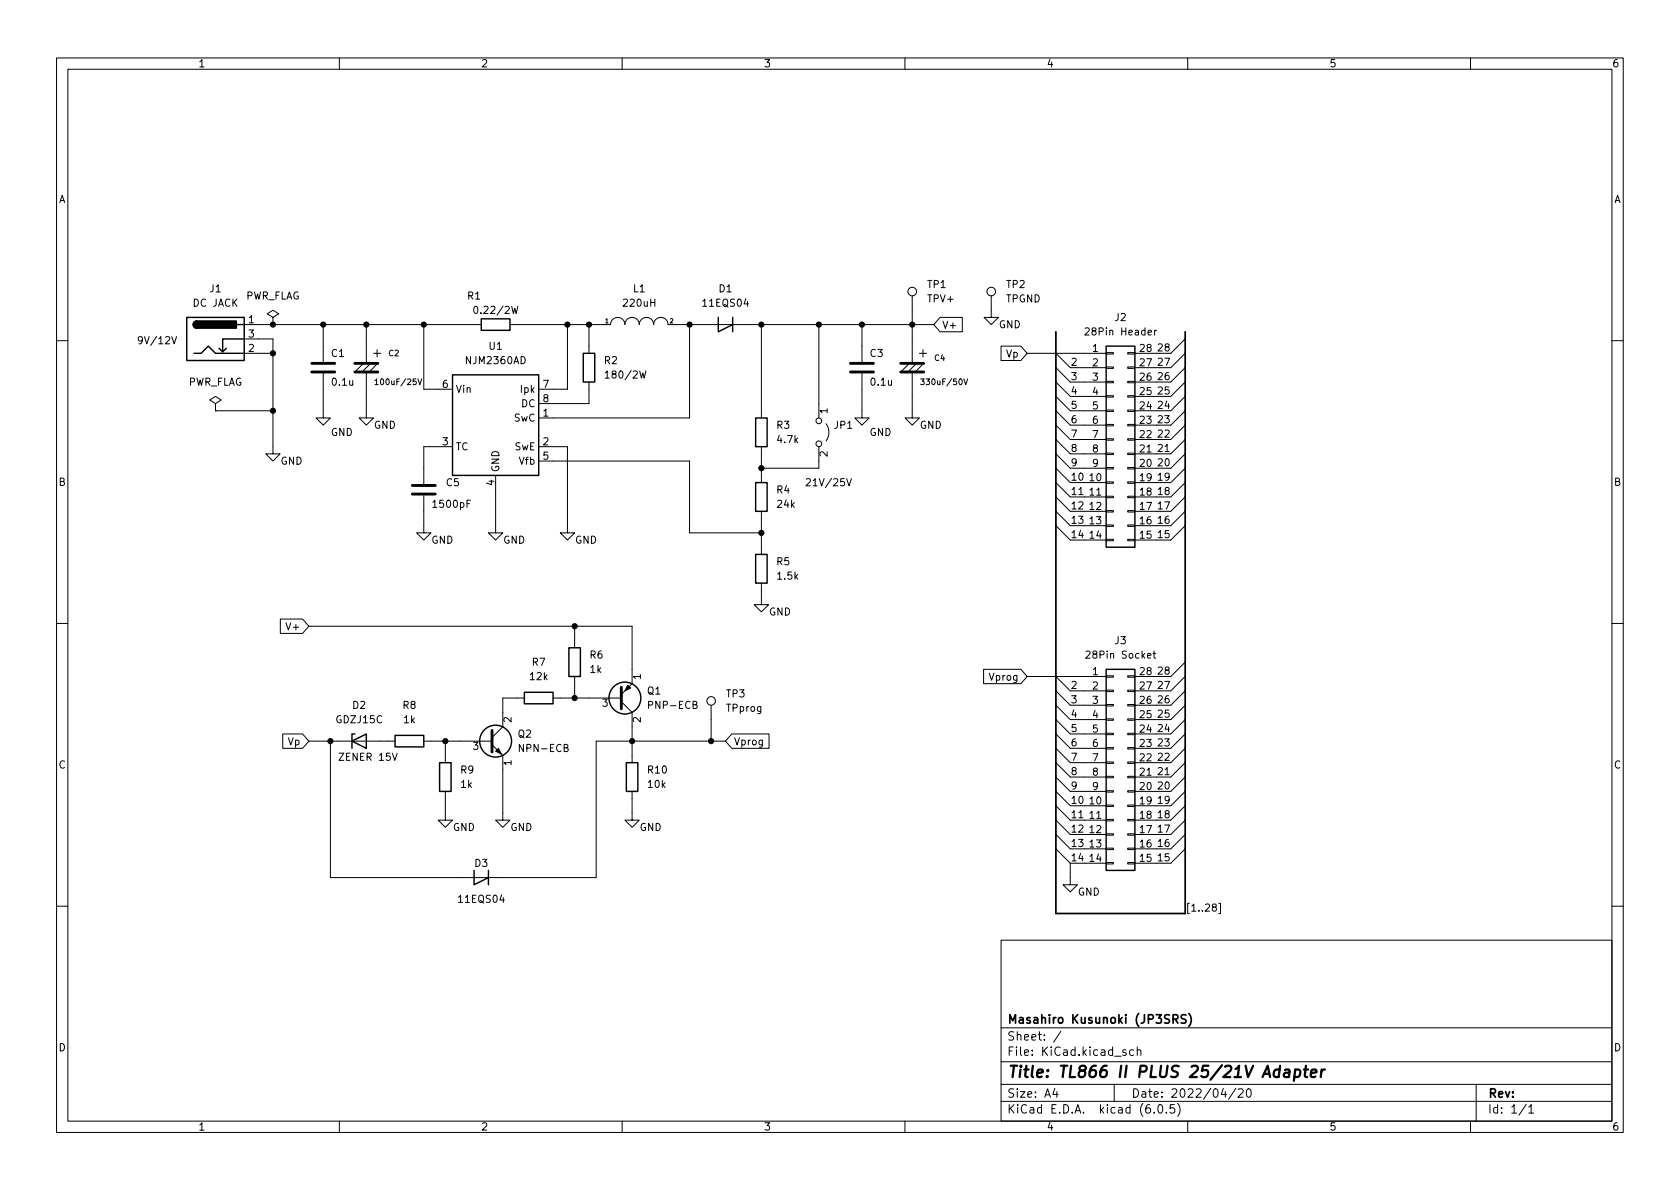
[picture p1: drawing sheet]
<svg xmlns="http://www.w3.org/2000/svg" width="297mm" height="210mm" viewBox="0 0 297 210" stroke-linecap="round" stroke-linejoin="round" font-family="sans-serif">
<g fill="none" stroke="#000" stroke-width=".18">
<path d="M10 10.2h277v190.1h-277zM12 12.2h273v186.1h-273zM60 10.2v2M110 10.2v2M160 10.2v2M210 10.2v2M260 10.2v2M30.4 59.5l.4 1.3 .4-1.3M43.2 59.9h5.1v20.4h1.2l-1.2 1.2-1.3-1.2h1.3M43.2 57.4h41.9M48.3 56.1l1-.6-1-.6-1.1 .6 1.1 .6v1.3M48.3 57.4h.1"/>
<path d="M57.1 57.4v6.6M64.8 57.4v6.9M74.9 57.4v11.4h5.1M83.9 54.3l.2-.1a.68 .68 0 0 1 .4 .6 .68 .68 0 0 1-.4 .6l-.2-.1-.1-.4zM90.2 57.4h17.7M90.5 54.2l.3 1.2 .2-.9 .3 .9 .3-1.2M100.3 57.4v11.4h-5.1M104.1 57.4v5.1M107.9 57.4a1.27 1.27 0 0 1 1.3-1.3 1.27 1.27 0 0 1 1.3 1.3 1.27 1.27 0 0 1 1.3-1.3 1.27 1.27 0 0 1 1.2 1.3 1.27 1.27 0 0 1 1.3-1.3 1.27 1.27 0 0 1 1.3 1.3 1.27 1.27 0 0 1 1.2-1.3 1.27 1.27 0 0 1 1.3 1.3M118.1 57.4h47M121.9 57.4v16.5h-26.7M134.6 57.4v16.5"/>
<path d="M144.8 57.4v16.5M152.4 57.4v6.6M161.3 52.3v12M166.2 56.1h3.9v2.6h-3.9l-1.1-1.3zM175.3 52.3v3.8h1.2l-1.2 1.3-1.3-1.3h1.3M191.9 58.1l.4-.1 .3 .3-.8 .9h.8M204.1 58.4v.8M204.5 58.4l-.4 .2M209.5 59.9l-2.5 2.6h-6.3M10 60.2h2M38.1 71.4l1-.7-1-.6-1 .6 1 .7v1.2M38.1 72.6h.1"/>
<path d="M38.1 72.6h10.2M43.2 62.5h5.1M57.1 66v7.9h1.3l-1.3 1.3-1.2-1.3h1.2M64.1 64.4l-1.2 1.3M64.8 65.8v8.1h1.2l-1.2 1.3-1.3-1.3h1.3M65.4 64.4l-1.3 1.3M66 62.5h1.3M66.3 67.3l.3-.3v1M66.3 68h.6M66.7 64.4l-1.3 1.3M66.7 61.8v1.3M73.9 67l.3 1 .4-1"/>
<path d="M80 79h-5.1v6.6M95.2 79h5.1v15.2h1.3l-1.3 1.3-1.2-1.3h1.2M104.1 67.6v3.8h-8.9M107 66l.4-.4v1.3M107 66.9h.7M134.6 79v6.3M144.8 79v3.8h-10.2M146 74.9a2.54 2.54 0 0 1 0 3.1M152.4 66v7.9h1.3l-1.3 1.3-1.3-1.3h1.3M160.7 64.4l-1.3 1.3M161.3 65.8v8.1h1.3l-1.3 1.3-1.3-1.3h1.3M161.9 64.4l-1.2 1.3"/>
<path d="M162.6 62.5h1.2M162.8 67h.6l-.3 .4 .2 .1v.4l-.1 .1-.4-.1M163.2 64.4l-1.3 1.3M163.2 61.8v1.3M170.4 67l.4 1 .3-1M177 61.2h3.5l1.1 1.3-1.1 1.2h-3.5zM181.6 62.5h14M186.7 62.5l2.5 2.5h6.4M186.7 77.7l2.5 2.6h6.4M186.7 75.2l2.5 2.5h6.4M186.7 72.6l2.5 2.6h6.4M186.7 70.1l2.5 2.5h6.4"/>
<path d="M186.7 67.6l2.5 2.5h6.4M186.7 65l2.5 2.6h6.4M195.6 77.6h1.2v.2h-1.2zM195.6 75.1h1.2v.2h-1.2zM195.6 72.5h1.2v.3h-1.2zM195.6 70h1.2v.2h-1.2zM195.6 67.4h1.2v.3h-1.2zM195.6 64.9h1.2v.2h-1.2zM195.6 62.4h1.2v.2h-1.2zM199.4 77.6h1.3v.2h-1.3zM199.4 75.1h1.3v.2h-1.3zM199.4 72.5h1.3v.3h-1.3z"/>
<path d="M199.4 70h1.3v.2h-1.3zM199.4 67.4h1.3v.3h-1.3zM199.4 64.9h1.3v.2h-1.3zM199.4 62.4h1.3v.2h-1.3zM206 79.8h.7M209.5 62.5l-2.5 2.5h-6.3M209.5 77.7l-2.5 2.6h-6.3M209.5 75.2l-2.5 2.5h-6.3M209.5 72.6l-2.5 2.6h-6.3M209.5 70.1l-2.5 2.5h-6.3M209.5 67.6l-2.5 2.5h-6.3M209.5 65l-2.5 2.6h-6.3"/>
<path d="M285 60.2h2M74.9 87.6v6.6h1.3l-1.3 1.3-1.2-1.3h1.2M87.6 84.1v10.1h1.3l-1.3 1.3-1.2-1.3h1.2M95.2 81.5h26.7v12.7h12.7M134.6 90.4v7.6M142.6 84.8l.4-.2 .3 .4-.8 .9h.8M149.7 84.6l.4 1.3 .4-1.3M186.7 82.8l2.5 2.5h6.4M186.7 85.3l2.5 2.6h6.4M186.7 87.9l2.5 2.5h6.4M186.7 90.4l2.5 2.6h6.4M186.7 93l2.5 2.5h6.4"/>
<path d="M186.7 80.3l2.5 2.5h6.4M190.8 87.5h.7M195.6 95.4h1.2v.2h-1.2zM195.6 92.8h1.2v.3h-1.2zM195.6 90.3h1.2v.2h-1.2zM195.6 87.8h1.2v.2h-1.2zM195.6 85.2h1.2v.3h-1.2zM195.6 82.7h1.2v.2h-1.2zM195.6 80.1h1.2v.3h-1.2zM199.4 95.4h1.3v.2h-1.3zM199.4 92.8h1.3v.3h-1.3zM199.4 90.3h1.3v.2h-1.3z"/>
<path d="M199.4 87.8h1.3v.2h-1.3zM199.4 85.2h1.3v.3h-1.3zM199.4 82.7h1.3v.2h-1.3zM199.4 80.1h1.3v.3h-1.3zM209.5 82.8l-2.5 2.5h-6.3M209.5 85.3l-2.5 2.6h-6.3M209.5 87.9l-2.5 2.5h-6.3M209.5 90.4l-2.5 2.6h-6.3M209.5 93l-2.5 2.5h-6.3M209.5 80.3l-2.5 2.5h-6.3M10 110.2h2M49.6 109.5h3.9l1.1 1.2-1.1 1.3h-3.9z"/>
<path d="M54.6 110.7h57.2v10.2l-1.9 1.9M101.6 110.7v3.8M101.6 119.6v3.8M134.6 103.1v3.8h1.3l-1.3 1.3-1.3-1.3h1.3M173.9 118.4h6.6l1.1 1.2-1.1 1.3h-6.6zM181.6 119.6h14M186.7 119.6l2.5 2.6h6.4M192 115.2l.5-.1 .2 .4-.7 .9h.7M195.6 119.5h1.2v.3h-1.2zM199.4 119.5h1.3v.3h-1.3zM203.9 115.5h.4M204 115.1v1.1l.3 .2"/>
<path d="M209.5 117.1l-2.5 2.5h-6.3M209.5 119.6l-2.5 2.6h-6.3M285 110.2h2M50 129.8h3.5l1.1 1.3-1.1 1.2h-3.5zM54.6 131.1h15.2M58.4 131.1v24.1h47v-24.1h22.9M69.4 133.2l.4 1.3 .4-1.3M74.9 131.1h12.1M78.7 139.9v5.1h1.3l-1.3 1.3-1.2-1.3h1.2M78.7 131.1v3.8M87 131.7l1.9 1.9v11.4h1.3l-1.3 1.3-1.3-1.3h1.3M92.7 123.4h-3.8v5.1l-1.9 1.9"/>
<path d="M97.8 123.4h12.1M109.9 124.1l1.9 1.9v8.9M111.8 139.9v5.1h1.2l-1.2 1.3-1.3-1.3h1.3M125.7 124.7v6.4M129.4 129.8h6.6v2.5h-6.6l-1.1-1.2zM186.7 139.9l2.5 2.6h6.4M186.7 137.4l2.5 2.5h6.4M186.7 134.9l2.5 2.5h6.4M186.7 132.3l2.5 2.6h6.4M186.7 129.8l2.5 2.5h6.4M186.7 127.2l2.5 2.6h6.4M186.7 124.7l2.5 2.5h6.4"/>
<path d="M186.7 122.2l2.5 2.5h6.4M195.6 139.8h1.2v.3h-1.2zM195.6 137.3h1.2v.2h-1.2zM195.6 134.7h1.2v.3h-1.2zM195.6 132.2h1.2v.3h-1.2zM195.6 129.7h1.2v.2h-1.2zM195.6 127.1h1.2v.3h-1.2zM195.6 124.6h1.2v.2h-1.2zM195.6 122h1.2v.3h-1.2zM199.4 139.8h1.3v.3h-1.3zM199.4 137.3h1.3v.2h-1.3zM199.4 134.7h1.3v.3h-1.3z"/>
<path d="M199.4 132.2h1.3v.3h-1.3zM199.4 129.7h1.3v.2h-1.3zM199.4 127.1h1.3v.3h-1.3zM199.4 124.6h1.3v.2h-1.3zM199.4 122h1.3v.3h-1.3zM206 137h.7M209.5 139.9l-2.5 2.6h-6.3M209.5 137.4l-2.5 2.5h-6.3M209.5 134.9l-2.5 2.5h-6.3M209.5 132.3l-2.5 2.6h-6.3M209.5 129.8l-2.5 2.5h-6.3M209.5 127.2l-2.5 2.6h-6.3"/>
<path d="M209.5 124.7l-2.5 2.5h-6.3M209.5 122.2l-2.5 2.5h-6.3M186.7 142.5l2.5 2.5h6.4M186.7 145l2.5 2.6h6.4M186.7 147.6l2.5 2.5h6.4M186.7 150.1l2.5 2.5M189.2 152.6v3.9h1.3l-1.3 1.2-1.2-1.2h1.2M189.2 152.6h6.4M190.8 144.6h.7M195.6 152.5h1.2v.3h-1.2zM195.6 150h1.2v.2h-1.2zM195.6 147.4h1.2v.3h-1.2z"/>
<path d="M195.6 144.9h1.2v.3h-1.2zM195.6 142.4h1.2v.2h-1.2zM199.4 152.5h1.3v.3h-1.3zM199.4 150h1.3v.2h-1.3zM199.4 147.4h1.3v.3h-1.3zM199.4 144.9h1.3v.3h-1.3zM199.4 142.4h1.3v.2h-1.3zM209.5 142.5l-2.5 2.5h-6.3M209.5 145l-2.5 2.6h-6.3M209.5 147.6l-2.5 2.5h-6.3M209.5 150.1l-2.5 2.5h-6.3M215.5 159.7h.3v1.9h-.3"/>
<path d="M10 160.2h2M177 166.3h108v32h-108zM214.6 160.4l-.3-.2 .1-.2 .2-.1h.3l.2 .2-.1 .2-.5 .2-.2 .1 .1 .4 .2 .1h.2l.3-.2-.1-.4-.2-.1M285 160.2h2M60 198.3v2M110 198.3v2M160 198.3v2M177 194.8h108M177 191.8h108M177 187.8h108M177 181.8h108M186.5 192.5l-.4 1h1"/>
<path d="M186.9 193v1M187.6 182.4l-1.3 1.9M197 191.8v3M199.1 185.7l-.4-.1-.2 .2 .1 .3 .5 .1v.4h-.6M200.4 185.7l-.4-.1-.3 .3v.4l.2 .3h.5M201.1 185.8l.2-.2 .3 .1 .1 .9M201.1 185.1v1.5M204.1 196.7v.1M204.9 195.4l.2-.1a.81 .81 0 0 1 .6 .7 .81 .81 0 0 1-.3 .8h-.2a.81 .81 0 0 1-.6-.6 .81 .81 0 0 1 .3-.8zM206.2 196.7v.1M207.6 195.3h-.7v.7l.2-.1 .5 .1 .1 .2-.1 .5-.2 .1-.5-.1M208.2 195.1a1.72 1.72 0 0 1 0 2.3"/>
<path d="M210 198.3v2M216.3 192.5l-.4 1h1M218.5 192.5l-1.3 1.9M218.9 192.7l.6-.2 .2 .2 .1 .3-.9 1h.9M220.5 192.7l.2-.2a.81 .81 0 0 1 .6 .7 .81 .81 0 0 1-.3 .8h-.1a.81 .81 0 0 1-.4-1.3zM260 198.3v2M261 191.8v6.5M269.9 195.3l-1.3 1.9M270.3 195.8l.4-.5v1.5M270.3 196.8h.9"/>
<circle cx="161.3" cy="51.6" r=".76"/>
<circle cx="175.3" cy="51.6" r=".76"/>
<circle cx="144.8" cy="78.5" r=".51"/>
<circle cx="144.8" cy="74.4" r=".51"/>
<circle cx="125.7" cy="123.9" r=".76"/>
</g>
<path d="M226.2 189.2a.66 .66 0 0 0-.9 .3l-.1 .6 .1 .3 .2 .1 .6-.1M226.3 188.5l-.2 2M227.2 189.2l.2-.1 .6 .1-.1 1.3M228 189.6l-.7 .1a.4 .4 0 0 0-.3 .3 .4 .4 0 0 0 .2 .5l.7-.1M229 189.2l.2-.1 .6 .1 .1 .3-.1 .6a.66 .66 0 0 1-.9 .3M229 189.1l-.2 2M230.5 189.1h.8M230.9 188.5l-.2 1.7 .1 .2 .3 .1M231.8 189.8l1-.2-.1-.4-.2-.1-.5 .1-.3 1 .3 .3 .6-.1M233.7 189.1l-.2 1.4M234.3 189.1l-.4 .1-.3 .3" fill="none" stroke="#000" stroke-width=".4"/>
<path d="M186.7 58.7v102.8h22.8v-102.8M209.7 179.5l-.6-.1-.2 .2v.4l.7 .3 .1 .3-.3 .3h-.6M210.2 179.2a1.72 1.72 0 0 1 0 2.3M207.4 180.2l.7-.1 .2-.2-.1-.3-.2-.2h-.6v1.5M207.8 180.2l.5 .7" fill="none" stroke="#000" stroke-width=".3"/>
<g fill="none" stroke="#000" stroke-width=".25">
<path d="M33 56.1h10.2v7.6h-10.2zM34.8 56.8a.64 .64 0 0 0-.6 .6 .64 .64 0 0 0 .6 .6M41.9 57.4h1.3M43.2 59.9h-3.8v2.3l-.7-.6M85.1 56.4h5.1v2h-5.1zM127 56.1v2.6l2.5-1.3M129.5 56.1v2.6M34.3 62.5h1.3l1.2-1.3 1.3 1.3h5.1M40 61.6l-.6 .6M80 66.3h15.2v17.8h-15.2zM103.1 62.5h2.1v5.1h-2.1zM133.6 73.9h2v5.1h-2z"/>
<path d="M195.6 61.2h5.1v35.6h-5.1zM133.6 98h2v5.1h-2zM133.6 85.3h2v5.1h-2zM100.6 114.5h2v5.1h-2zM195.6 118.4h5.1v35.5h-5.1zM62.2 131.1l2.6-1.3v2.5zM62.7 129.8h-.5v2.5M69.8 130h5.1v2.1h-5.1zM77.7 134.9h2.1v5h-2.1zM92.7 122.4h5.1v2.1h-5.1zM110.7 134.9h2.1v5h-2.1zM83.8 153.9v2.6l2.6-1.3"/>
<path d="M86.4 153.9v2.6"/>
<circle cx="87.6" cy="131.1" r="2.82"/>
<circle cx="110.5" cy="123.4" r="2.82"/>
</g>
<path d="M55.1 65.8h4.1M55.1 64.3h4.1M62.7 65.8h4.1M62.7 64.3h4.1M150.4 65.8h4M150.4 64.3h4M159.3 65.8h4M159.3 64.3h4M72.9 87.4h4.1M72.9 85.8h4.1M87 129.2v3.8M109.9 121.5v3.8" fill="none" stroke="#000" stroke-width=".51"/>
<g fill="#000" stroke="#000" stroke-width=".18">
<path d="M87.6 132.8l.5-.5 .5 1zM111 121.2l.5 .5-1 .5z"/>
<circle cx="48.3" cy="57.4" r=".46"/>
<circle cx="57.1" cy="57.4" r=".46"/>
<circle cx="64.8" cy="57.4" r=".46"/>
<circle cx="74.9" cy="57.4" r=".46"/>
<circle cx="100.3" cy="57.4" r=".46"/>
<circle cx="104.1" cy="57.4" r=".46"/>
<circle cx="121.9" cy="57.4" r=".46"/>
<circle cx="134.6" cy="57.4" r=".46"/>
<circle cx="144.8" cy="57.4" r=".46"/>
<circle cx="152.4" cy="57.4" r=".46"/>
<circle cx="161.3" cy="57.4" r=".46"/>
<circle cx="48.3" cy="62.5" r=".46"/>
<circle cx="48.3" cy="72.6" r=".46"/>
<circle cx="134.6" cy="94.2" r=".46"/>
<circle cx="134.6" cy="82.8" r=".46"/>
<circle cx="101.6" cy="110.7" r=".46"/>
<circle cx="58.4" cy="131.1" r=".46"/>
<circle cx="78.7" cy="131.1" r=".46"/>
<circle cx="101.6" cy="123.4" r=".46"/>
<circle cx="111.8" cy="131.1" r=".46"/>
<circle cx="125.7" cy="131.1" r=".46"/>
</g>
<path d="M34.3 57l.5-.2v1.2a.64 .64 0 0 1-.6-.4 .64 .64 0 0 1 .1-.6zM34.8 56.8h7v1.2h-7z" fill="#000" stroke="#000" stroke-width=".25"/>
<text font-size="2.8" x="178" y="190.6">Title: TL866 II PLUS 25/21V Adapter</text>
<g font-size="2.1">
<text x="178" y="184">Sheet: /</text>
<text x="178" y="181">Masahiro Kusunoki (JP3SRS)</text>
<text x="178" y="186.7">File: KiCad.kicad_sch</text>
<text x="178" y="196.9">KiCad E.D.A. kicad (6.0.5)</text>
<text x="178" y="194.1">Size: A4</text>
<text x="200" y="194.1">Date: 2022/04/20</text>
<text x="263" y="194.1">Rev:</text>
<text x="263" y="196.9">Id: 1/1</text>
</g>
<g font-size="1.8">
<text x="35" y="11.9">1</text>
<text x="85" y="11.9">2</text>
<text x="135" y="11.9">3</text>
<text x="185" y="11.9">4</text>
<text x="235" y="11.9">5</text>
<text x="285" y="11.9">6</text>
<text x="10.3" y="35.9">A</text>
<text x="285.3" y="35.9">A</text>
<text x="37.1" y="51.7">J1</text>
<text x="43.3" y="53">PWR_FLAG</text>
<text x="82.7" y="53">R1</text>
<text x="112" y="51.7">L1</text>
<text x="127.1" y="51.7">D1</text>
<text x="164" y="50.9">TP1</text>
<text x="164.1" y="53.5">TPV+</text>
<text x="177.8" y="53.5">TPGND</text>
<text x="178" y="50.9">TP2</text>
<text x="34.2" y="54.2">DC JACK</text>
<text x="44" y="57.1">1</text>
<text x="44" y="59.7">3</text>
<text x="84.3" y="55.5">0.22/2W</text>
<text x="110.4" y="54.2">220uH</text>
<text x="124.4" y="54.2">11EQS04</text>
<text x="166.5" y="58.1">V+</text>
<text x="176.6" y="58">GND</text>
<text x="192.5" y="59.3">28Pin Header</text>
<text x="197.1" y="56.8">J2</text>
<text x="24.1" y="60.9">9V/12V</text>
<text x="44" y="62.2">2</text>
<text x="58.6" y="63.1">C1</text>
<text x="82.5" y="64.4">NJM2360AD</text>
<text x="86.5" y="61.8">U1</text>
<text x="106.9" y="64.4">R2</text>
<text x="153.9" y="63.1">C3</text>
<text x="177.9" y="63.2">Vp</text>
<text x="189.2" y="64.7">2</text>
<text x="193.2" y="62.2">1</text>
<text x="193.2" y="64.8">2</text>
<text x="201.6" y="64.8">27</text>
<text x="201.6" y="62.2">28</text>
<text x="204.5" y="62.1">28</text>
<text x="204.5" y="64.7">27</text>
<text x="33.1" y="68.2">PWR_FLAG</text>
<text x="58.8" y="68.2">0.1u</text>
<text x="78.2" y="68.6">6</text>
<text x="80.5" y="69.5">Vin</text>
<text x="92.2" y="69.5">Ipk</text>
<text x="96" y="68.6">7</text>
<text x="96" y="71.1">8</text>
<text x="107.5" y="66.9">180/2W</text>
<text x="154.1" y="68.2">0.1u</text>
<text x="189.2" y="69.7">4</text>
<text x="189.2" y="67.2">3</text>
<text x="193.2" y="67.3">3</text>
<text x="193.2" y="69.8">4</text>
<text x="201.6" y="69.8">25</text>
<text x="201.6" y="67.3">26</text>
<text x="204.5" y="69.7">25</text>
<text x="204.5" y="67.2">26</text>
<text x="58.5" y="77.1">GND</text>
<text x="66.1" y="75.8">GND</text>
<text x="90.9" y="74.5">SwC</text>
<text x="92.2" y="72">DC</text>
<text x="96" y="73.7">1</text>
<text x="137.3" y="75.8">R3</text>
<text x="146.3" y="73.1" transform="rotate(-90 146.3 73.1)">1</text>
<text x="147.5" y="75.8">JP1</text>
<text x="153.7" y="77.1">GND</text>
<text x="162.6" y="75.8">GND</text>
<text x="189.2" y="77.4">7</text>
<text x="189.2" y="72.3">5</text>
<text x="189.2" y="74.8">6</text>
<text x="193.2" y="72.4">5</text>
<text x="193.2" y="74.9">6</text>
<text x="193.2" y="77.5">7</text>
<text x="201.6" y="77.5">22</text>
<text x="201.6" y="74.9">23</text>
<text x="201.6" y="72.4">24</text>
<text x="204.5" y="72.3">24</text>
<text x="204.5" y="74.8">23</text>
<text x="204.5" y="77.4">22</text>
<text x="49.6" y="82.2">GND</text>
<text x="78.2" y="78.7">3</text>
<text x="80.5" y="79.6">TC</text>
<text x="88.3" y="83.6" transform="rotate(-90 88.3 83.6)">GND</text>
<text x="91" y="79.6">SwE</text>
<text x="91.9" y="82.2">Vfb</text>
<text x="96" y="78.7">2</text>
<text x="96" y="81.3">5</text>
<text x="137.5" y="78.4">4.7k</text>
<text x="146.3" y="80.8" transform="rotate(-90 146.3 80.8)">2</text>
<text x="189.2" y="79.9">8</text>
<text x="189.2" y="82.4">9</text>
<text x="193.2" y="80">8</text>
<text x="193.2" y="82.5">9</text>
<text x="201.6" y="82.5">20</text>
<text x="201.6" y="80">21</text>
<text x="204.5" y="79.9">21</text>
<text x="204.5" y="82.4">20</text>
<text x="10.3" y="85.9">B</text>
<text x="76.8" y="89.8">1500pF</text>
<text x="78.9" y="86">C5</text>
<text x="87.4" y="85.8" transform="rotate(-90 87.4 85.8)">4</text>
<text x="137.3" y="87.2">R4</text>
<text x="137.5" y="89.8">24k</text>
<text x="143.1" y="86">21V/25V</text>
<text x="189.2" y="87.5">11</text>
<text x="189.2" y="85">10</text>
<text x="192.7" y="85.1">10</text>
<text x="192.7" y="87.6">11</text>
<text x="201.6" y="87.6">18</text>
<text x="201.6" y="85.1">19</text>
<text x="204.5" y="87.5">18</text>
<text x="204.5" y="85">19</text>
<text x="285.3" y="85.9">B</text>
<text x="189.2" y="92.6">13</text>
<text x="189.2" y="90.1">12</text>
<text x="189.2" y="95.1">14</text>
<text x="192.7" y="90.2">12</text>
<text x="192.7" y="92.7">13</text>
<text x="192.7" y="95.2">14</text>
<text x="201.6" y="95.2">15</text>
<text x="201.6" y="92.7">16</text>
<text x="201.6" y="90.2">17</text>
<text x="204.5" y="95.1">15</text>
<text x="204.5" y="92.6">16</text>
<text x="204.5" y="90.1">17</text>
<text x="76.2" y="96.1">GND</text>
<text x="88.9" y="96.1">GND</text>
<text x="101.6" y="96.1">GND</text>
<text x="137.3" y="99.9">R5</text>
<text x="137.5" y="102.5">1.5k</text>
<text x="51" y="111.5">V+</text>
<text x="135.9" y="108.8">GND</text>
<text x="197.1" y="113.9">J3</text>
<text x="94.1" y="117.7">R7</text>
<text x="104.3" y="116.5">R6</text>
<text x="104.4" y="119">1k</text>
<text x="192.6" y="116.5">28Pin Socket</text>
<text x="193.2" y="119.4">1</text>
<text x="201.6" y="119.4">28</text>
<text x="204.5" y="119.3">28</text>
<text x="62.4" y="125.3">D2</text>
<text x="71.3" y="125.3">R8</text>
<text x="93.8" y="120.3">12k</text>
<text x="106.5" y="125">3</text>
<text x="113.3" y="120.1" transform="rotate(-90 113.3 120.1)">1</text>
<text x="114.5" y="122.8">Q1</text>
<text x="115" y="125.3">PNP-ECB</text>
<text x="128.5" y="123.3">TP3</text>
<text x="128.5" y="125.9">TPprog</text>
<text x="175.1" y="120.4">Vprog</text>
<text x="189.2" y="124.4">3</text>
<text x="189.2" y="121.8">2</text>
<text x="193.2" y="121.9">2</text>
<text x="193.2" y="124.5">3</text>
<text x="201.6" y="124.5">26</text>
<text x="201.6" y="121.9">27</text>
<text x="204.5" y="124.4">26</text>
<text x="204.5" y="121.8">27</text>
<text x="50.9" y="131.8">Vp</text>
<text x="59.5" y="127.9">GDZJ15C</text>
<text x="71.4" y="127.9">1k</text>
<text x="90.4" y="127.7" transform="rotate(-90 90.4 127.7)">2</text>
<text x="91.6" y="130.4">Q2</text>
<text x="113.3" y="127.7" transform="rotate(-90 113.3 127.7)">2</text>
<text x="129.7" y="131.8">Vprog</text>
<text x="189.2" y="126.9">4</text>
<text x="189.2" y="129.4">5</text>
<text x="189.2" y="132">6</text>
<text x="193.2" y="127">4</text>
<text x="193.2" y="129.5">5</text>
<text x="201.6" y="129.5">24</text>
<text x="201.6" y="127">25</text>
<text x="204.5" y="126.9">25</text>
<text x="204.5" y="129.4">24</text>
<text x="204.5" y="132">23</text>
<text x="10.3" y="135.9">C</text>
<text x="59.7" y="134.5">ZENER 15V</text>
<text x="81.5" y="136.8">R9</text>
<text x="83.6" y="132.6">3</text>
<text x="90.4" y="135.4" transform="rotate(-90 90.4 135.4)">1</text>
<text x="92.1" y="133">NPN-ECB</text>
<text x="114.6" y="136.8">R10</text>
<text x="189.2" y="137.1">8</text>
<text x="189.2" y="134.5">7</text>
<text x="193.2" y="132.1">6</text>
<text x="193.2" y="134.6">7</text>
<text x="193.2" y="137.2">8</text>
<text x="201.6" y="137.2">21</text>
<text x="201.6" y="134.6">22</text>
<text x="201.6" y="132.1">23</text>
<text x="204.5" y="137.1">21</text>
<text x="204.5" y="134.5">22</text>
<text x="285.3" y="135.9">C</text>
<text x="81.5" y="139.3">1k</text>
<text x="114.6" y="139.3">10k</text>
<text x="189.2" y="142.1">10</text>
<text x="189.2" y="139.6">9</text>
<text x="192.7" y="142.2">10</text>
<text x="193.2" y="139.7">9</text>
<text x="201.6" y="142.2">19</text>
<text x="201.6" y="139.7">20</text>
<text x="204.5" y="139.6">20</text>
<text x="204.5" y="142.1">19</text>
<text x="80.1" y="146.9">GND</text>
<text x="90.2" y="146.9">GND</text>
<text x="113.1" y="146.9">GND</text>
<text x="189.2" y="147.2">12</text>
<text x="189.2" y="144.7">11</text>
<text x="189.2" y="149.8">13</text>
<text x="192.7" y="144.8">11</text>
<text x="192.7" y="147.3">12</text>
<text x="192.7" y="149.9">13</text>
<text x="201.6" y="149.9">16</text>
<text x="201.6" y="147.3">17</text>
<text x="201.6" y="144.8">18</text>
<text x="204.5" y="149.8">16</text>
<text x="204.5" y="147.2">17</text>
<text x="204.5" y="144.7">18</text>
<text x="84" y="153.3">D3</text>
<text x="189.2" y="152.3">14</text>
<text x="192.7" y="152.4">14</text>
<text x="201.6" y="152.4">15</text>
<text x="204.5" y="152.3">15</text>
<text x="81.3" y="159.6">11EQS04</text>
<text x="190.5" y="158.4">GND</text>
<text x="209.5" y="161.2">[1..28]</text>
<text x="10.3" y="185.9">D</text>
<text x="285.3" y="185.9">D</text>
<text x="35" y="199.9">1</text>
<text x="85" y="199.9">2</text>
<text x="135" y="199.9">3</text>
<text x="185" y="199.9">4</text>
<text x="235" y="199.9">5</text>
<text x="285" y="199.9">6</text>
</g>
<g font-size="1.4">
<text x="68.7" y="63">C2</text>
<text x="165.3" y="63.8">C4</text>
<text x="66.9" y="68.1">100uF/25V</text>
<text x="163.4" y="68.1">330uF/50V</text>
</g>
<g font-size="1.1">
<text x="107" y="57.1">1</text>
<text x="118.5" y="57.1">2</text>
</g>
</svg>
